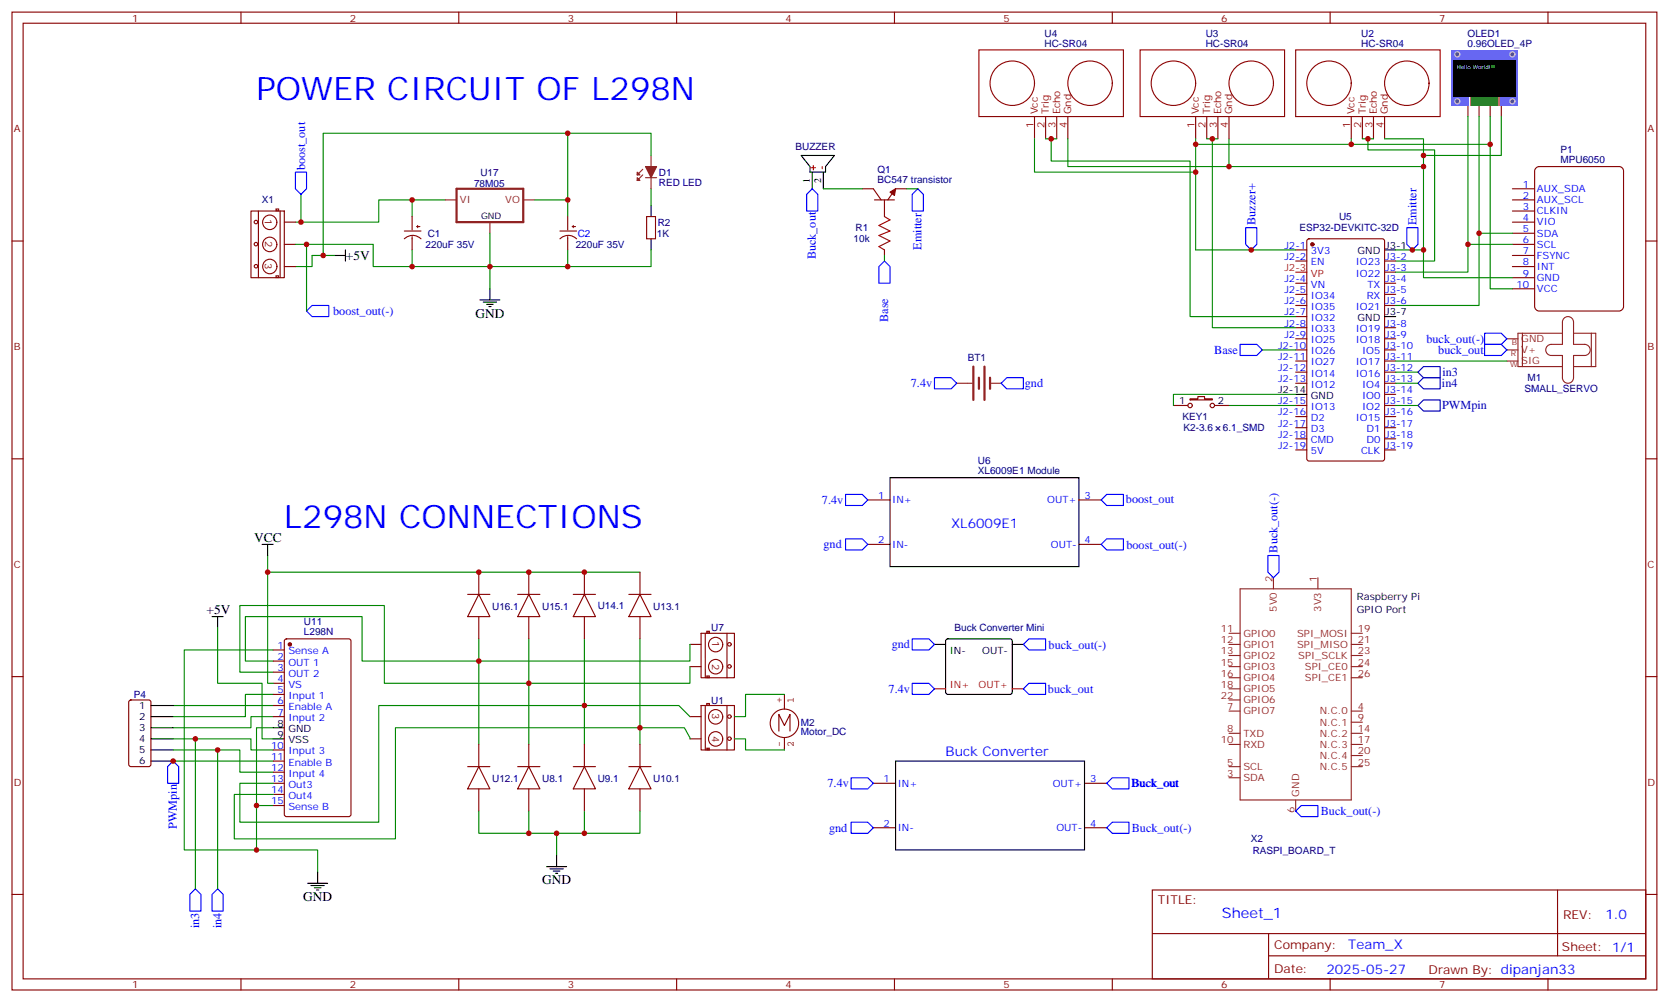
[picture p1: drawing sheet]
<svg xmlns="http://www.w3.org/2000/svg" width="530mm" height="318mm" viewBox="0 0 530 318" stroke-linecap="round" stroke-linejoin="round" font-family="sans-serif">
<g fill="none" stroke="#870000" stroke-width=".35">
<path d="M3.8 3.8h522.1v310.5h-522.1zM7.3 7.4h515.1v303.4h-515.1zM76.5 3.8v3.6M145.6 3.8v3.6M214.8 3.8v3.6M283.9 3.8v3.6M353.1 3.8v3.6M422.2 3.8v3.6M491.3 3.8v3.6M328.4 37v7.1M331.9 37v7.1M335.4 37v7.1"/>
<path d="M338.9 37v7.1M379.5 37v7.1M383 37v7.1M386.6 37v7.1M390.1 37v7.1M428.9 37v7.1M432.4 37v7.1M436 37v7.1M439.5 37v7.1M465.9 33.5v3.5M469.5 33.5v3.5M473 33.5v3.5"/>
<path d="M476.5 33.5v3.5M3.8 76.5h3.5M522.4 76.5h3.5M3.8 145.7h3.5M522.4 145.7h3.5M3.8 214.8h3.5M522.4 214.8h3.5M3.8 284h3.5M365.8 282.5h156.6v28.3h-156.6zM365.8 296.4h156.5M402.7 296.4v14.1M494.4 282.6v20.8"/>
<path d="M522.4 284h3.5M76.5 310.8v3.5M145.6 310.8v3.5M214.8 310.8v3.5M283.9 310.8v3.5M353.1 310.8v3.5M402.7 303.4h119.6M422.2 310.8v3.5M491.3 310.8v3.5"/>
</g>
<g fill="none" stroke="#900" stroke-width=".35">
<path d="M310.7 15.8h45.9v21.2h-45.9zM361.9 15.8h45.8v21.2h-45.8zM411.3 15.8h45.8v21.2h-45.8z"/>
<circle cx="321.3" cy="26.4" r="7.1"/>
<circle cx="346" cy="26.4" r="7.1"/>
<circle cx="372.5" cy="26.4" r="7.1"/>
<circle cx="397.2" cy="26.4" r="7.1"/>
<circle cx="421.9" cy="26.4" r="7.1"/>
<circle cx="446.5" cy="26.4" r="7.1"/>
</g>
<path d="M460.7 15.8h21.1v17.7h-21.1z" fill="#39f"/>
<g fill="#666" stroke="#ccc" stroke-width=".35">
<circle cx="462.6" cy="32.2" r=".81"/>
<circle cx="480.1" cy="32.2" r=".81"/>
<circle cx="462.6" cy="17.3" r=".81"/>
<circle cx="480.1" cy="17.3" r=".81"/>
</g>
<path d="M466.5 30.7h9.5v2.8h-9.5z" fill="#fff"/>
<g fill="#fc0">
<path d="M466.5 30.7h.5v2.8h-.5z"/>
<path d="M475.5 30.7h.4v2.8h-.4z"/>
</g>
<path d="M467.1 30.7h8.3v2.8h-8.3z" fill="#333"/>
<path d="M461.4 19h19.7v11.7h-19.7z" fill="#000"/>
<g fill="none" stroke="#870000" stroke-width=".35">
<path d="M79.7 67h10.5v21.2h-10.5zM82 67v21.2M87.6 66.4h.8v.5h-.8zM88.9 67v21.1M128.3 75.8a3.8 3.8 0 0 1 5.3 0M128.3 73.3h5.3M130.8 68.8v4.2M130.8 75.1v4.2M132.2 71.9h1.1M132.6 71.6v.7M177.7 75.8a3.8 3.8 0 0 1 5.3 0M177.7 73.3h5.3"/>
<path d="M180.2 68.8v4.2M180.2 75.1v4.2M181.6 71.9h1.1M182 71.6v.7M205.2 68.8h2.9v7h-2.9zM411.3 79.3h3.5M415 76l.5-.2h23.3l.6 .4 .1 69.5-.5 .6-23.5 .1-.6-.5-.1-69.4zM87.6 87.6h.8v.5h-.8zM411.3 82.9h3.5M411.3 89.9h3.5M411.3 93.5h3.5M411.3 97h3.5"/>
<path d="M439.5 82.9h3.5M439.5 89.9h3.5M439.5 93.5h3.5M439.5 97h3.5M439.5 86.4h3.5M411.3 100.5h3.5M411.3 104h3.5M411.3 107.6h3.5M411.3 111.1h3.5M411.3 114.6h3.5M411.3 118.1h3.5M439.5 104h3.5"/>
<path d="M439.5 107.6h3.5M439.5 111.1h3.5M439.5 114.6h3.5M439.5 118.1h3.5M372.5 128.7h4.5M377.8 126.6h2.4v-.7h2.1v.7h2.5v.4h-7zM385.5 128.7h4.6M411.3 121.7h3.5M411.3 128.7h3.5M411.3 132.3h3.5M411.3 135.8h3.5M411.3 139.3h3.5"/>
<path d="M439.5 121.7h3.5M439.5 128.7h3.5M439.5 132.3h3.5M439.5 135.8h3.5M439.5 139.3h3.5M439.5 125.2h3.5M275.4 158.7h7.1M342.5 158.7h7M411.3 142.8h3.5M439.5 142.8h3.5M275.4 172.8h7.1M342.5 172.8h7"/>
<path d="M148.4 188.7h7.1M152 188.7l3.5 7.1h-7.1zM152 181.6v7.1M152 195.8v7M164.3 188.7h7.1M167.9 188.7l3.5 7.1h-7.1zM167.9 181.6v7.1M167.9 195.8v7M182 188.7h7M185.5 188.7l3.5 7.1h-7zM185.5 181.6v7.1M185.5 195.8v7"/>
<path d="M199.6 188.7h7.1M203.1 188.7l3.6 7.1h-7.1zM203.1 181.6v7.1M203.1 195.8v7M86.7 216.9h3.5M86.7 213.4h3.5M86.7 209.9h3.5M86.7 206.3h3.5M90.5 203l.4-.2h19.8l.7 .4v55.4l-.5 .6-20 .1-.6-.5-.1-55.3zM222.5 201h10.6v14.2h-10.6zM223.9 201v14.2M224.3 200.4h.9v.6h-.9z"/>
<path d="M224.4 214.6h.7v.5h-.7zM230.8 201v14.2M41.1 222.4l.5-.2h5.6l.7 .4v20.1l-.5 .6-5.8 .1-.7-.5v-20zM86.7 238.1h3.5M86.7 227.5h3.5M86.7 224h3.5M86.7 220.5h3.5M152 236.3v7.1M167.9 236.3v7.1M185.5 236.3v7.1M203.1 236.3v7.1M222.5 224h10.6v14.1h-10.6z"/>
<path d="M223.9 224v14.1M224.3 223.3h.9v.6h-.9zM224.4 237.5h.7v.6h-.7zM230.8 224v14.1M86.7 255.7h3.5M86.7 252.2h3.5M86.7 248.7h3.5M86.7 245.1h3.5M86.7 241.6h3.5M148.4 243.4h7.1M152 243.4l3.5 7h-7.1zM152 250.4v7.1"/>
<path d="M164.3 243.4h7.1M167.9 243.4l3.5 7h-7.1zM167.9 250.4v7.1M182 243.4h7M185.5 243.4l3.5 7h-7zM185.5 250.4v7.1M199.6 243.4h7.1M203.1 243.4l3.6 7h-7.1zM203.1 250.4v7.1M277.2 248.7h7.1M344.2 248.7h7.1M277.2 262.8h7.1"/>
<path d="M344.2 262.8h7.1"/>
<circle cx="81.3" cy="70.5" r=".56"/>
<circle cx="81.3" cy="77.5" r=".56"/>
<circle cx="85.6" cy="70.6" r="2.28"/>
<circle cx="85.6" cy="77.6" r="2.28"/>
<circle cx="81.3" cy="84.5" r=".56"/>
<circle cx="85.6" cy="84.6" r="2.28"/>
<circle cx="377.8" cy="128.7" r=".71"/>
<circle cx="384.8" cy="128.7" r=".71"/>
<circle cx="227.1" cy="204.6" r="2.28"/>
<circle cx="227.1" cy="211.6" r="2.28"/>
<circle cx="231.5" cy="211.6" r=".56"/>
<circle cx="231.5" cy="204.6" r=".56"/>
<circle cx="227.1" cy="227.6" r="2.28"/>
<circle cx="227.1" cy="234.6" r="2.28"/>
<circle cx="231.5" cy="234.5" r=".56"/>
<circle cx="231.5" cy="227.5" r=".56"/>
</g>
<g fill="#870000" stroke="#870000" stroke-width=".35">
<circle cx="416.6" cy="77.6" r=".53"/>
<circle cx="92" cy="204.6" r=".53"/>
</g>
<path d="M411.3 86.4h3.5M296.6 218.7h3.5M321.3 218.7h3.5" fill="none" stroke="#f00" stroke-width=".35"/>
<g fill="none" stroke="#000" stroke-width=".35">
<path d="M109.6 79.3v3.6M206.7 65.2v3.6M206.7 75.8v3.5M439.5 79.3h3.5M106.1 81.1h3.5M152.3 95.2h6.4M153.4 95.9h4.2M154.4 96.6h2.2M155.2 97.3h.7M155.5 91.7v3.5M439.5 100.5h3.5M411.3 125.2h3.5"/>
<path d="M282.5 151.7h60v28.2h-60zM83.2 172.8h3.5M84.9 172.8v3.6M67.3 195.8h3.5M69.1 195.8v3.5M296.6 204.6h3.5M300.4 203l.4-.2h19.8l.5 .2 .2 .5v16.2l-.2 .5-.5 .3h-19.8l-.5-.3-.2-.5v-16.2zM321.3 204.6h3.5M47.9 224h7.1M47.9 227.5h7.1M47.9 231h7.1M47.9 234.6h7.1"/>
<path d="M47.9 238.1h7.1M86.7 231h3.5M86.7 234.6h3.5M47.9 241.6h7.1M284.3 241.6h59.9v28.2h-59.9zM100.8 276.9v3.5M173.5 275.1h6.3M174.6 275.8h4.2M175.6 276.5h2.1M176.3 277.2h.7M176.7 271.6v3.5M97.6 280.4h6.4"/>
<path d="M98.7 281.1h4.2M99.8 281.8h2.1M100.5 282.5h.7"/>
</g>
<g fill="none" stroke="#8c2424" stroke-width=".35">
<path d="M204 53.8l-1.8 1.7h.9l-.9-.9v.9M204 55.5l-1.8 1.8h.9l-.9-.9v.9M204.9 56.4h3.5M206.7 49.4v3.5M206.7 56.4v3.5M141.4 63.5h3.5M155.5 70.5v3.5M166.1 63.5h3.5M478.3 114.6h3.5M478.3 111.1h3.5M478.3 107.6h3.5M483.2 105.8v10.6"/>
<path d="M495.9 105.8h-14.1v10.6h14.1M496.5 101a1.76 1.76 0 0 1 1.9-.4 1.76 1.76 0 0 1 1.1 1.7v7h3.5a1.76 1.76 0 0 1 1.8 1.8 1.76 1.76 0 0 1-1.8 1.8h-3.5v7a1.76 1.76 0 0 1-1.8 1.8 1.76 1.76 0 0 1-1.8-1.8v-7h-3.5a1.76 1.76 0 0 1-1.8-1.8 1.76 1.76 0 0 1 1.8-1.8h3.5v-7zM499.5 105.8h7v10.6h-7M505.1 105.8v10.6M303.7 121.7h4.9M314.3 121.7h3.5M393.6 186.9h35.3v67.1h-35.3zM404.2 183.4v3.5M418.3 183.4v3.5M390.1 201h3.5M390.1 204.6h3.5M390.1 208.1h3.5"/>
<path d="M390.1 211.6h3.5M390.1 215.2h3.5M390.1 218.7h3.5M428.9 201h3.5M428.9 204.6h3.5M428.9 208.1h3.5M428.9 211.6h3.5M428.9 215.2h3.5M390.1 222.2h3.5M390.1 225.7h3.5M390.1 232.8h3.5M390.1 236.3h3.5"/>
<path d="M428.9 225.7h3.5M428.9 232.8h3.5M428.9 236.3h3.5M428.9 229.3h3.5M428.9 239.9h3.5M390.1 246.9h3.5M390.1 243.4h3.5M411.3 254v3.5M428.9 243.4h3.5"/>
</g>
<g fill="none" stroke="#008700" stroke-width=".35">
<path d="M180.2 42.3h-77.6v38.8M206.7 49.4v-7.1h-26.5v26.5M206.7 59.9v5.3M95.5 61.7v8.8M97.3 77.6v21.1M130.8 63.5v5.3M130.8 79.3v5.3M141.4 63.5h-21.2v7h-26.4M155.5 74v10.6h-37v-7h-24.7M169.6 63.5h10.6M180.2 79.3v5.3M206.7 79.3v5.3h-51.2v7.1"/>
<path d="M106.1 81.1h-7v3.5h-5.3M390.1 128.7h21.2M411.3 125.2h-38.8v3.5M84.9 176.4v5.2M69.1 199.3v17.6h14.1v17.7h3.5M203.1 181.6h-118.2v35.3h1.8M86.7 206.3h-28.2v63.5h42.3v7.1M152 202.8v33.5M167.9 202.8v33.5M185.5 202.8v33.5M203.1 202.8v33.5M219 211.6v5.3h-97v-24.7h-45.9v21.2h10.6"/>
<path d="M219 204.6v5.3h-104.1v-14.1h-37v14.1h8.8M55 238.1h21.1v7h10.6M55 234.6h24.7v3.5h7M55 224h31.7M86.7 227.5h-7v3.5h-24.7M86.7 220.5h-8.8v7h-22.9M86.7 231h-5.3v38.8M219 234.6l-1.8-3.6h-91.7v35.3h-51.1v-14.1h12.3M219 227.5l-3.5-3.5h-95.3v37h-44.1v-12.3h10.6M55 241.6h31.7M81.4 255.7h5.3M152 257.5v7h51.1v-7"/>
<path d="M167.9 257.5v7M185.5 257.5v7M176.7 264.5v7.1"/>
</g>
<path d="M90.2 70.5h3.6M90.2 77.6h3.6M90.2 84.6h3.6M219 204.6h3.5M219 211.6h3.5M219 227.5h3.5M219 234.6h3.5" fill="none" stroke="#800000" stroke-width=".35"/>
<path d="M144.9 59.9h21.2v10.6h-21.2zM309 116.4v10.6M310.7 119.9v3.5M312.5 116.4v10.6M314.3 119.9v3.5" fill="none" stroke="#8c2424" stroke-width=".71"/>
<path d="M204.9 52.9h3.5l-1.7 3.5z" fill="#8c2424" stroke="#8c2424" stroke-width=".35"/>
<g fill="none" stroke="#00f" stroke-width=".35">
<path d="M93.8 54.6h3.5v5.3l-1.8 1.8-1.7-1.8zM97.3 98.7l1.8-1.7h5.3v3.5h-5.3zM296.6 119.9h5.3l1.8 1.8-1.8 1.7h-5.3zM317.8 121.7l1.7-1.8h5.3v3.5h-5.3zM268.4 157h5.3l1.7 1.7-1.7 1.8h-5.3zM349.5 158.7l1.8-1.7h5.3v3.5h-5.3zM268.4 171.1h5.3l1.7 1.7-1.7 1.8h-5.3zM349.5 172.8l1.8-1.7h5.3v3.5h-5.3zM402.4 176.4h3.6v5.2l-1.8 1.8-1.8-1.8zM289.6 216.9h5.3l1.7 1.8-1.7 1.8h-5.3zM289.6 202.8h5.3l1.7 1.8-1.7 1.7h-5.3zM324.8 204.6l1.8-1.8h5.3v3.5h-5.3z"/>
<path d="M326.6 216.9h5.3v3.6h-5.3l-1.8-1.8zM270.2 246.9h5.2l1.8 1.8-1.8 1.7h-5.2zM351.3 248.7l1.8-1.8h5.3v3.5h-5.3zM411.3 257.5l1.7-1.8h5.3v3.6h-5.3zM270.2 261h5.2l1.8 1.8-1.8 1.7h-5.2zM351.3 262.8l1.8-1.8h5.3v3.5h-5.3z"/>
</g>
<path d="M487.4 53.5l1.1-.6h25.4a1.41 1.41 0 0 1 1.4 1.4v43a1.51 1.51 0 0 1-1.4 1.4h-25.4a1.51 1.51 0 0 1-1.4-1.4v-43z" fill="#fff" stroke="#800000" stroke-width=".35"/>
<g fill="none" stroke="#870000" stroke-width=".35">
<path d="M273.7 59.9h3.5l2.5 3.6M287.8 59.9h-3.5l-2.5 3.6M480.1 59.9h7M277.6 63.5h6.3M280.7 63.5v5.3M280.7 79.3v1.8M480.1 63.5h7M480.1 67h7M480.1 70.5h7M480.1 74h7M480.1 77.6h7M480.1 81.1h7"/>
<path d="M480.1 84.6h7M480.1 88.2h7M480.1 91.7h7"/>
</g>
<path d="M257.8 59.9l1.8 1.8v5.3h-3.6v-5.3zM291.3 59.9l1.8 1.8v5.3h-3.5v-5.3zM395.4 72.3h3.5v5.3l-1.7 1.7-1.8-1.7zM446.5 72.3h3.6v5.3l-1.8 1.7-1.8-1.7zM280.7 82.9l1.8 1.7v5.3h-3.5v-5.3zM393.6 109.3h5.3l1.8 1.8-1.8 1.8h-5.3zM471.2 105.8h5.3l1.8 1.8-1.8 1.7h-5.3zM471.2 109.3h5.3l1.8 1.8-1.8 1.8h-5.3zM55 241.6l1.7 1.8v5.3h-3.5v-5.3zM62 282.2l1.8 1.8v5.2h-3.5v-5.2zM69.1 282.2l1.7 1.8v5.2h-3.5v-5.2z" fill="none" stroke="#00f" stroke-width=".35"/>
<path d="M450.1 128.7l1.7-1.7h5.3v3.5h-5.3z" fill="none" stroke="#009" stroke-width=".35"/>
<g fill="none" stroke="#008700" stroke-width=".35">
<path d="M465.9 37v49.4h-22.9M469.5 37v60h-26.5M473 37v8.8h-44.1M476.5 37v12.4h-24.7M261.3 59.9h12.4M287.8 59.9h3.5M328.4 44.1v10.5h51.1M331.9 44.1h1.8M335.4 44.1h-1.7v7h44.1v49.4h33.5M338.9 44.1v8.8h112.9M379.5 44.1v35.2h31.8M383 44.1h1.8"/>
<path d="M386.6 44.1h-1.8v59.9h26.5M390.1 44.1v8.8M428.9 44.1v1.7h-49.4M432.4 44.1h1.8M436 44.1h-1.8v3.5h21.2v35.3h-12.4M439.5 44.1h12.3v35.2h-8.8M473 45.8v45.9h7.1M451.8 79.3v8.9h28.3M465.9 77.6h14.2M469.5 74h10.6M280.7 81.1v1.8M400.7 111.1h10.6"/>
<path d="M443 118.1h7.1M443 114.6h35.3M443 121.7h7.1M443 128.7h7.1M62 234.6v47.6M69.1 238.1v44.1M233.1 234.6h3.5v3.5h12.4M249 220.5h-12.4v7h-3.5"/>
</g>
<path d="M450.1 118.1l1.7-1.7h5.3v3.5h-5.3zM450.1 121.7l1.7-1.8h5.3v3.5h-5.3z" fill="none" stroke="#00c" stroke-width=".35"/>
<path d="M247.2 232.1v-5.3l1.8 3.5 1.8-3.5v5.3M249 220.5v4.6M249 234.1v4M253.5 229.6a4.5 4.5 0 0 0-6.5-4 4.5 4.5 0 0 0-.8 7.6 4.5 4.5 0 0 0 7.2-2.6l.1-.8" fill="none" stroke="#850000" stroke-width=".35"/>
<path d="M282.5 61l1.8-1.1-.4 2.2z" fill="#870000" stroke="#870000" stroke-width=".35"/>
<path d="M257.5 53.2h1.4M258.2 52.5v1.4M261 52.9v.7" fill="none" stroke="#f00" stroke-width=".35"/>
<path d="M254.3 49.4h10.6l-2.9 3.5v1.7h-4.9v-1.7zM257.8 54.6v5.3M261.3 54.6v5.3" fill="none" stroke="#000" stroke-width=".35"/>
<path d="M280.7 68.8l1.8 1-3.5 1.8 3.5 1.7-3.5 1.5 3.5 1.7-3.5 1.8 1.7 1" fill="none" stroke="#a10000" stroke-width=".35"/>
<g fill="#c00">
<circle cx="84.9" cy="181.6" r=".88"/>
<circle cx="152" cy="209.9" r=".88"/>
<circle cx="203.1" cy="231" r=".88"/>
<circle cx="81.4" cy="255.7" r=".88"/>
<circle cx="81.4" cy="269.8" r=".88"/>
<circle cx="152" cy="181.6" r=".88"/>
<circle cx="167.9" cy="181.6" r=".88"/>
<circle cx="185.5" cy="181.6" r=".88"/>
<circle cx="167.9" cy="216.9" r=".88"/>
<circle cx="185.5" cy="224" r=".88"/>
<circle cx="176.7" cy="264.5" r=".88"/>
<circle cx="185.5" cy="264.5" r=".88"/>
<circle cx="167.9" cy="264.5" r=".88"/>
<circle cx="95.5" cy="70.5" r=".88"/>
<circle cx="180.2" cy="84.6" r=".88"/>
<circle cx="180.2" cy="63.5" r=".88"/>
<circle cx="130.8" cy="84.6" r=".88"/>
<circle cx="130.8" cy="63.5" r=".88"/>
<circle cx="180.2" cy="42.3" r=".88"/>
<circle cx="102.6" cy="81.1" r=".88"/>
<circle cx="155.5" cy="84.6" r=".88"/>
<circle cx="97.3" cy="77.6" r=".88"/>
<circle cx="55" cy="241.6" r=".88"/>
<circle cx="62" cy="234.6" r=".88"/>
<circle cx="69.1" cy="238.1" r=".88"/>
<circle cx="384.8" cy="44.1" r=".88"/>
<circle cx="434.2" cy="44.1" r=".88"/>
<circle cx="428.9" cy="45.8" r=".88"/>
<circle cx="451.8" cy="49.4" r=".88"/>
<circle cx="451.8" cy="79.3" r=".88"/>
<circle cx="473" cy="45.8" r=".88"/>
<circle cx="469.5" cy="74" r=".88"/>
<circle cx="465.9" cy="77.6" r=".88"/>
<circle cx="379.5" cy="45.8" r=".88"/>
<circle cx="451.8" cy="52.9" r=".88"/>
<circle cx="390.1" cy="52.9" r=".88"/>
<circle cx="379.5" cy="54.6" r=".88"/>
<circle cx="333.7" cy="44.1" r=".88"/>
<circle cx="397.2" cy="79.3" r=".88"/>
<circle cx="448.3" cy="79.3" r=".88"/>
</g>
<g font-size="10.2" fill="#00f">
<text x="81.4" y="31.7">POWER CIRCUIT OF L298N</text>
<text x="90.2" y="167.5">L298N CONNECTIONS</text>
</g>
<text font-size="4.6" fill="#00f" x="387.9" y="291.6">Sheet_1</text>
<g font-size="4.2">
<text x="109.8" y="82.6">+5V</text>
<text x="150.9" y="100.9">GND</text>
<text x="80.7" y="172.1">VCC</text>
<text x="65.5" y="195.1">+5V</text>
<text x="172.1" y="280.8">GND</text>
<text x="96.2" y="286.1">GND</text>
</g>
<g font-size="4.2" fill="#00f">
<text x="301.9" y="167.5">XL6009E1</text>
<text x="300.1" y="239.9">Buck Converter</text>
<text x="509.6" y="291.8">1.0</text>
<text x="427.9" y="301.4">Team_X</text>
<text x="421" y="309.2">2025-05-27</text>
</g>
<g font-size="3.9" fill="#00f">
<text x="96.8" y="54" transform="rotate(-90 96.8 54)">boost_out</text>
<text x="398.5" y="71.4" transform="rotate(-90 398.5 71.4)">Buzzer+</text>
<text x="449.7" y="71.4" transform="rotate(-90 449.7 71.4)">Emitter</text>
<text x="259" y="82.4" transform="rotate(-90 259 82.4)">Buck_out</text>
<text x="292.5" y="79.3" transform="rotate(-90 292.5 79.3)">Emitter</text>
<text x="105.7" y="100">boost_out(-)</text>
<text x="281.9" y="102.2" transform="rotate(-90 281.9 102.2)">Base</text>
<text x="385.4" y="112.3">Base</text>
<text x="452.8" y="108.8">buck_out(-)</text>
<text x="456.5" y="112.3">buck_out</text>
<text x="289.1" y="122.9">7.4v</text>
<text x="325.3" y="123">gnd</text>
<text x="260.9" y="159.9">7.4v</text>
<text x="357.4" y="159.8">boost_out</text>
<text x="261.4" y="174.1">gnd</text>
<text x="357.5" y="174.1">boost_out(-)</text>
<text x="405.5" y="175.4" transform="rotate(-90 405.5 175.4)">Buck_out(-)</text>
<text x="283" y="205.8">gnd</text>
<text x="332.8" y="205.9">buck_out(-)</text>
<text x="282.1" y="219.9">7.4v</text>
<text x="332.6" y="220">buck_out</text>
<text x="262.7" y="249.9">7.4v</text>
<text x="359.3" y="250">Buck_out</text>
<text x="56.2" y="263.2" transform="rotate(-90 56.2 263.2)">PWMpin</text>
<text x="419.2" y="258.8">Buck_out(-)</text>
<text x="263.1" y="264">gnd</text>
<text x="359.3" y="264.1">Buck_out(-)</text>
<text x="63.2" y="294.8" transform="rotate(-90 63.2 294.8)">in3</text>
<text x="70.3" y="294.8" transform="rotate(-90 70.3 294.8)">in4</text>
</g>
<g font-size="3.9" fill="#00c">
<text x="457.8" y="119.5">in3</text>
<text x="457.7" y="123">in4</text>
<text x="457.8" y="130">PWMpin</text>
</g>
<g font-size="3.9" fill="#800">
<text x="367.5" y="287.1">TITLE:</text>
<text x="496.2" y="291.8">REV:</text>
<text x="404.4" y="301.3">Company:</text>
<text x="495.8" y="301.9">Sheet: 1/1</text>
<text x="404.4" y="309">Date:</text>
<text x="453.5" y="309.1">Drawn By: dipanjan33</text>
</g>
<g font-size="3.2" fill="#800">
<text x="41.9" y="6.8">1</text>
<text x="111.1" y="6.8">2</text>
<text x="180.2" y="6.8">3</text>
<text x="249.3" y="6.8">4</text>
<text x="318.5" y="6.8">5</text>
<text x="387.6" y="6.8">6</text>
<text x="456.8" y="6.8">7</text>
<text x="4.3" y="41.9">A</text>
<text x="522.9" y="41.9">A</text>
<text x="84" y="69.5" transform="rotate(90 84 69.5)">1</text>
<text x="84.1" y="76.6" transform="rotate(90 84.1 76.6)">2</text>
<text x="84.1" y="83.6" transform="rotate(90 84.1 83.6)">3</text>
<text x="4.3" y="111.1">B</text>
<text x="522.9" y="111.1">B</text>
<text x="4.3" y="180.2">C</text>
<text x="522.9" y="180.2">C</text>
<text x="226.1" y="203.6" transform="rotate(90 226.1 203.6)">1</text>
<text x="226.1" y="210.7" transform="rotate(90 226.1 210.7)">2</text>
<text x="226.1" y="226.5" transform="rotate(90 226.1 226.5)">3</text>
<text x="226.1" y="233.6" transform="rotate(90 226.1 233.6)">4</text>
<text x="4.3" y="249.4">D</text>
<text x="522.9" y="249.4">D</text>
<text x="41.9" y="313.8">1</text>
<text x="111.1" y="313.8">2</text>
<text x="180.2" y="313.8">3</text>
<text x="249.3" y="313.8">4</text>
<text x="318.5" y="313.8">5</text>
<text x="387.6" y="313.8">6</text>
<text x="456.8" y="313.8">7</text>
</g>
<g font-size="3.2" fill="#000080">
<text x="331.6" y="11.6">U4</text>
<text x="382.7" y="11.6">U3</text>
<text x="432.1" y="11.6">U2</text>
<text x="465.8" y="11.6">OLED1</text>
<text x="331.6" y="14.8">HC-SR04</text>
<text x="382.7" y="14.8">HC-SR04</text>
<text x="432.1" y="14.8">HC-SR04</text>
<text x="465.8" y="14.8">0.96OLED_4P</text>
<text x="252.5" y="47.6">BUZZER</text>
<text x="495.3" y="51.8">MPU6050</text>
<text x="495.3" y="48.6">P1</text>
<text x="150.5" y="59.3">78M05</text>
<text x="152.5" y="55.8">U17</text>
<text x="209.1" y="58.9">RED LED</text>
<text x="209.1" y="55.8">D1</text>
<text x="278.5" y="58.2">BC547 transistor</text>
<text x="278.5" y="55">Q1</text>
<text x="83.1" y="64.6">X1</text>
<text x="208.8" y="71.7">R2</text>
<text x="425" y="69.8">U5</text>
<text x="135.8" y="75.2">C1</text>
<text x="208.5" y="75.2">1K</text>
<text x="271" y="76.9">10k</text>
<text x="271.6" y="73.4">R1</text>
<text x="412.5" y="73.3">ESP32-DEVKITC-32D</text>
<text x="135.1" y="78.7">220uF 35V</text>
<text x="182.7" y="78.7">220uF 35V</text>
<text x="307.2" y="114.6">BT1</text>
<text x="483.9" y="124.5">SMALL_SERVO</text>
<text x="484.8" y="121">M1</text>
<text x="375.3" y="133.4">KEY1</text>
<text x="375.7" y="136.9">K2-3.6</text>
<text x="388.2" y="136.9">6.1_SMD</text>
<text x="310.4" y="147.4">U6</text>
<text x="310.4" y="150.6">XL6009E1 Module</text>
<text x="156.2" y="193.5">U16.1</text>
<text x="172.1" y="193.5">U15.1</text>
<text x="189.7" y="193.4">U14.1</text>
<text x="207.4" y="193.5">U13.1</text>
<text x="96.5" y="201.5">L298N</text>
<text x="96.5" y="198.5">U11</text>
<text x="225.7" y="200.4">U7</text>
<text x="303" y="200.3">Buck Converter Mini</text>
<text x="42.5" y="221.6">P4</text>
<text x="225.7" y="223.4">U1</text>
<text x="254.2" y="233.4">Motor_DC</text>
<text x="254.2" y="230.4">M2</text>
<text x="156.2" y="248.2">U12.1</text>
<text x="172.1" y="248.2">U8.1</text>
<text x="189.7" y="248.2">U9.1</text>
<text x="207.4" y="248.2">U10.1</text>
<text x="397" y="267.4">X2</text>
<text x="397.6" y="271">RASPI_BOARD_T</text>
</g>
<g font-size="3.2" fill="#900">
<text x="328" y="40.8" transform="rotate(-90 328 40.8)">1</text>
<text x="329.4" y="36.3" transform="rotate(-90 329.4 36.3)">Vcc</text>
<text x="331.5" y="40.8" transform="rotate(-90 331.5 40.8)">2</text>
<text x="333" y="36.3" transform="rotate(-90 333 36.3)">Trig</text>
<text x="335.1" y="40.8" transform="rotate(-90 335.1 40.8)">3</text>
<text x="336.5" y="36.3" transform="rotate(-90 336.5 36.3)">Echo</text>
<text x="338.6" y="40.8" transform="rotate(-90 338.6 40.8)">4</text>
<text x="340" y="36.3" transform="rotate(-90 340 36.3)">Gnd</text>
<text x="379.2" y="40.8" transform="rotate(-90 379.2 40.8)">1</text>
<text x="380.6" y="36.3" transform="rotate(-90 380.6 36.3)">Vcc</text>
<text x="382.7" y="40.8" transform="rotate(-90 382.7 40.8)">2</text>
<text x="384.1" y="36.3" transform="rotate(-90 384.1 36.3)">Trig</text>
<text x="386.2" y="40.8" transform="rotate(-90 386.2 40.8)">3</text>
<text x="387.6" y="36.3" transform="rotate(-90 387.6 36.3)">Echo</text>
<text x="389.7" y="40.8" transform="rotate(-90 389.7 40.8)">4</text>
<text x="391.2" y="36.3" transform="rotate(-90 391.2 36.3)">Gnd</text>
<text x="428.6" y="40.8" transform="rotate(-90 428.6 40.8)">1</text>
<text x="430" y="36.3" transform="rotate(-90 430 36.3)">Vcc</text>
<text x="432.1" y="40.8" transform="rotate(-90 432.1 40.8)">2</text>
<text x="433.5" y="36.3" transform="rotate(-90 433.5 36.3)">Trig</text>
<text x="435.6" y="40.8" transform="rotate(-90 435.6 40.8)">3</text>
<text x="437" y="36.3" transform="rotate(-90 437 36.3)">Echo</text>
<text x="439.1" y="40.8" transform="rotate(-90 439.1 40.8)">4</text>
<text x="440.5" y="36.3" transform="rotate(-90 440.5 36.3)">Gnd</text>
</g>
<g font-size="3.2">
<text x="257.1" y="58" transform="rotate(-90 257.1 58)">1</text>
<text x="260.6" y="58" transform="rotate(-90 260.6 58)">2</text>
<text x="430.9" y="80.8">GND</text>
<text x="439.7" y="79">J3-1</text>
<text x="430.9" y="101.9">GND</text>
<text x="439.7" y="100.2">J3-7</text>
<text x="405.7" y="124.8">J2-14</text>
<text x="374.3" y="128.4">1</text>
<text x="386.6" y="128.4">2</text>
<text x="416.1" y="126.6">GND</text>
<text x="430.7" y="190.5">Raspberry Pi</text>
<text x="430.7" y="194.7">GPIO Port</text>
<text x="301.4" y="207.8">IN-</text>
<text x="311.8" y="207.8">OUT-</text>
<text x="44.1" y="225">1</text>
<text x="44.1" y="228.6">2</text>
<text x="44.1" y="232.1">3</text>
<text x="88" y="230.7">8</text>
<text x="91.5" y="232.4">GND</text>
<text x="44.1" y="235.6">4</text>
<text x="44.1" y="239.1">5</text>
<text x="88" y="234.2">9</text>
<text x="91.5" y="236">VSS</text>
<text x="44.1" y="242.7">6</text>
</g>
<g font-size="3.2" fill="#00f">
<text x="483.3" y="59.6">1</text>
<text x="483.3" y="63.1">2</text>
<text x="487.8" y="61">AUX_SDA</text>
<text x="487.8" y="64.5">AUX_SCL</text>
<text x="483.3" y="70.2">4</text>
<text x="483.3" y="66.6">3</text>
<text x="487.8" y="71.6">VIO</text>
<text x="487.8" y="68">CLKIN</text>
<text x="183.4" y="75.2">C2</text>
<text x="483.3" y="73.7">5</text>
<text x="483.3" y="77.2">6</text>
<text x="487.8" y="75.1">SDA</text>
<text x="407.7" y="79">J2-1</text>
<text x="407.7" y="82.5">J2-2</text>
<text x="416.1" y="80.8">3V3</text>
<text x="439.7" y="82.5">J3-2</text>
<text x="483.3" y="80.8">7</text>
<text x="487.8" y="78.6">SCL</text>
<text x="487.8" y="82.2">FSYNC</text>
<text x="407.7" y="89.6">J2-4</text>
<text x="416.1" y="84.3">EN</text>
<text x="430.3" y="84.3">IO23</text>
<text x="430.3" y="87.8">IO22</text>
<text x="439.7" y="86">J3-3</text>
<text x="439.7" y="89.6">J3-4</text>
<text x="483.3" y="84.3">8</text>
<text x="483.3" y="87.8">9</text>
<text x="487.8" y="85.7">INT</text>
<text x="487.8" y="89.2">GND</text>
<text x="407.7" y="93.1">J2-5</text>
<text x="416.1" y="91.3">VN</text>
<text x="416.1" y="94.9">IO34</text>
<text x="433.8" y="94.9">RX</text>
<text x="434.1" y="91.3">TX</text>
<text x="439.7" y="93.1">J3-5</text>
<text x="481.3" y="91.3">10</text>
<text x="487.8" y="92.7">VCC</text>
<text x="407.7" y="96.6">J2-6</text>
<text x="407.7" y="100.2">J2-7</text>
<text x="416.1" y="98.4">IO35</text>
<text x="416.1" y="101.9">IO32</text>
<text x="430.3" y="98.4">IO21</text>
<text x="439.7" y="96.6">J3-6</text>
<text x="407.7" y="103.7">J2-8</text>
<text x="407.7" y="107.2">J2-9</text>
<text x="416.1" y="105.4">IO33</text>
<text x="430.3" y="105.4">IO19</text>
<text x="439.7" y="103.7">J3-8</text>
<text x="439.7" y="107.2">J3-9</text>
<text x="405.7" y="110.7">J2-10</text>
<text x="416.1" y="109">IO25</text>
<text x="416.1" y="112.5">IO26</text>
<text x="430.3" y="109">IO18</text>
<text x="432.3" y="112.5">IO5</text>
<text x="439.7" y="110.7">J3-10</text>
<text x="405.7" y="114.3">J2-11</text>
<text x="405.7" y="117.8">J2-12</text>
<text x="416.1" y="116">IO27</text>
<text x="416.1" y="119.6">IO14</text>
<text x="430.3" y="116">IO17</text>
<text x="430.3" y="119.6">IO16</text>
<text x="439.7" y="114.3">J3-11</text>
<text x="439.7" y="117.8">J3-12</text>
<text x="405.7" y="121.3">J2-13</text>
<text x="416.1" y="123.1">IO12</text>
<text x="432.3" y="123.1">IO4</text>
<text x="439.7" y="121.3">J3-13</text>
<text x="439.7" y="124.8">J3-14</text>
<text x="405.7" y="128.4">J2-15</text>
<text x="405.7" y="131.9">J2-16</text>
<text x="416.1" y="130.1">IO13</text>
<text x="432.3" y="126.6">IO0</text>
<text x="432.3" y="130.1">IO2</text>
<text x="439.7" y="128.4">J3-15</text>
<text x="439.7" y="131.9">J3-16</text>
<text x="405.7" y="135.4">J2-17</text>
<text x="416.1" y="133.7">D2</text>
<text x="416.1" y="137.2">D3</text>
<text x="430.3" y="133.7">IO15</text>
<text x="433.7" y="137.2">D1</text>
<text x="439.7" y="135.4">J3-17</text>
<text x="405.7" y="139">J2-18</text>
<text x="405.7" y="142.5">J2-19</text>
<text x="416.1" y="140.7">CMD</text>
<text x="433.7" y="140.7">D0</text>
<text x="439.7" y="139">J3-18</text>
<text x="439.7" y="142.5">J3-19</text>
<text x="416.1" y="144.3">5V</text>
<text x="432" y="144.3">CLK</text>
<text x="278.7" y="158.4">1</text>
<text x="283.2" y="159.8">IN+</text>
<text x="332.4" y="159.8">OUT+</text>
<text x="344.2" y="158.4">3</text>
<text x="278.7" y="172.5">2</text>
<text x="283.2" y="173.9">IN-</text>
<text x="333.6" y="173.9">OUT-</text>
<text x="344.2" y="172.5">4</text>
<text x="88" y="209.5">2</text>
<text x="88" y="206">1</text>
<text x="91.5" y="207.8">Sense A</text>
<text x="88" y="213">3</text>
<text x="91.5" y="214.8">OUT 2</text>
<text x="91.5" y="211.3">OUT 1</text>
<text x="88" y="220.1">5</text>
<text x="88" y="216.6">4</text>
<text x="91.5" y="221.9">Input 1</text>
<text x="91.5" y="218.3">VS</text>
<text x="88" y="227.2">7</text>
<text x="88" y="223.6">6</text>
<text x="91.5" y="225.4">Enable A</text>
<text x="91.5" y="228.9">Input 2</text>
<text x="86" y="237.7">10</text>
<text x="91.5" y="239.5">Input 3</text>
<text x="86" y="244.8">12</text>
<text x="86" y="241.3">11</text>
<text x="91.5" y="243">Enable B</text>
<text x="86" y="251.8">14</text>
<text x="86" y="248.3">13</text>
<text x="91.5" y="250.1">Out3</text>
<text x="91.5" y="246.6">Input 4</text>
<text x="280.5" y="248.3">1</text>
<text x="285" y="249.7">IN+</text>
<text x="334.2" y="249.7">OUT+</text>
<text x="346" y="248.3">3</text>
<text x="86" y="255.4">15</text>
<text x="91.5" y="257.1">Sense B</text>
<text x="91.5" y="253.6">Out4</text>
<text x="280.5" y="262.4">2</text>
<text x="285" y="263.8">IN-</text>
<text x="335.3" y="263.8">OUT-</text>
<text x="346" y="262.4">4</text>
</g>
<g font-size="3.2" fill="#8d2323">
<text x="146" y="64.5">VI</text>
<text x="160.4" y="64.5">VO</text>
<text x="482.9" y="112.1">V+</text>
<text x="482.9" y="108.6">GND</text>
<text x="482.9" y="115.7">SIG</text>
<text x="403.9" y="184.8" transform="rotate(-90 403.9 184.8)">2</text>
<text x="418" y="184.8" transform="rotate(-90 418 184.8)">1</text>
<text x="405.3" y="194.2" transform="rotate(-90 405.3 194.2)">5V0</text>
<text x="419.4" y="194.2" transform="rotate(-90 419.4 194.2)">3V3</text>
<text x="387.5" y="200.7">11</text>
<text x="394.7" y="202.1">GPIO0</text>
<text x="411.7" y="202.1">SPI_MOSI</text>
<text x="431" y="200.7">19</text>
<text x="387.5" y="204.2">12</text>
<text x="387.5" y="207.8">13</text>
<text x="394.7" y="205.6">GPIO1</text>
<text x="394.7" y="209.2">GPIO2</text>
<text x="411.7" y="205.6">SPI_MISO</text>
<text x="412.1" y="209.2">SPI_SCLK</text>
<text x="431" y="204.2">21</text>
<text x="431" y="207.8">23</text>
<text x="387.5" y="211.3">15</text>
<text x="387.5" y="214.8">16</text>
<text x="394.7" y="212.7">GPIO3</text>
<text x="414.2" y="212.7">SPI_CE0</text>
<text x="431" y="211.3">24</text>
<text x="431" y="214.8">26</text>
<text x="387.5" y="218.3">18</text>
<text x="387.5" y="221.9">22</text>
<text x="394.7" y="216.2">GPIO4</text>
<text x="394.7" y="219.7">GPIO5</text>
<text x="414.2" y="216.2">SPI_CE1</text>
<text x="389.5" y="225.4">7</text>
<text x="394.7" y="223.3">GPIO6</text>
<text x="394.7" y="226.8">GPIO7</text>
<text x="418.9" y="226.8">N.C.0</text>
<text x="431" y="225.4">4</text>
<text x="389.5" y="232.4">8</text>
<text x="394.7" y="233.9">TXD</text>
<text x="418.9" y="230.3">N.C.1</text>
<text x="418.9" y="233.9">N.C.2</text>
<text x="431" y="228.9">9</text>
<text x="431" y="232.4">14</text>
<text x="387.5" y="236">10</text>
<text x="394.7" y="237.4">RXD</text>
<text x="418.9" y="237.4">N.C.3</text>
<text x="431" y="236">17</text>
<text x="431" y="239.5">20</text>
<text x="389.5" y="243">5</text>
<text x="394.7" y="244.4">SCL</text>
<text x="418.9" y="240.9">N.C.4</text>
<text x="418.9" y="244.4">N.C.5</text>
<text x="431" y="243">25</text>
<text x="389.5" y="246.6">3</text>
<text x="394.7" y="248">SDA</text>
<text x="412.3" y="252.9" transform="rotate(-90 412.3 252.9)">GND</text>
<text x="410.9" y="258.1" transform="rotate(-90 410.9 258.1)">6</text>
</g>
<g font-size="3.2" fill="#f00">
<text x="407.7" y="86">J2-3</text>
<text x="416.1" y="87.8">VP</text>
<text x="301.4" y="218.3">IN+</text>
<text x="310.6" y="218.3">OUT+</text>
</g>
<g font-size="3.2" fill="#840000">
<text x="248.3" y="223.2" transform="rotate(-90 248.3 223.2)">+</text>
<text x="252" y="223.2" transform="rotate(-90 252 223.2)">1</text>
<text x="248.3" y="237.3" transform="rotate(-90 248.3 237.3)">-</text>
<text x="252" y="237.3" transform="rotate(-90 252 237.3)">2</text>
</g>
<text font-size="2.8" x="152.7" y="69.5">GND</text>
<g font-size="2.5" fill="#8d2323">
<text x="479.6" y="113">R</text>
<text x="479.9" y="109.4">B</text>
<text x="479.4" y="116.5">W</text>
</g>
<text font-size="1.8" fill="#fff" x="462.4" y="21.8">Hello World!!!</text>
</svg>
